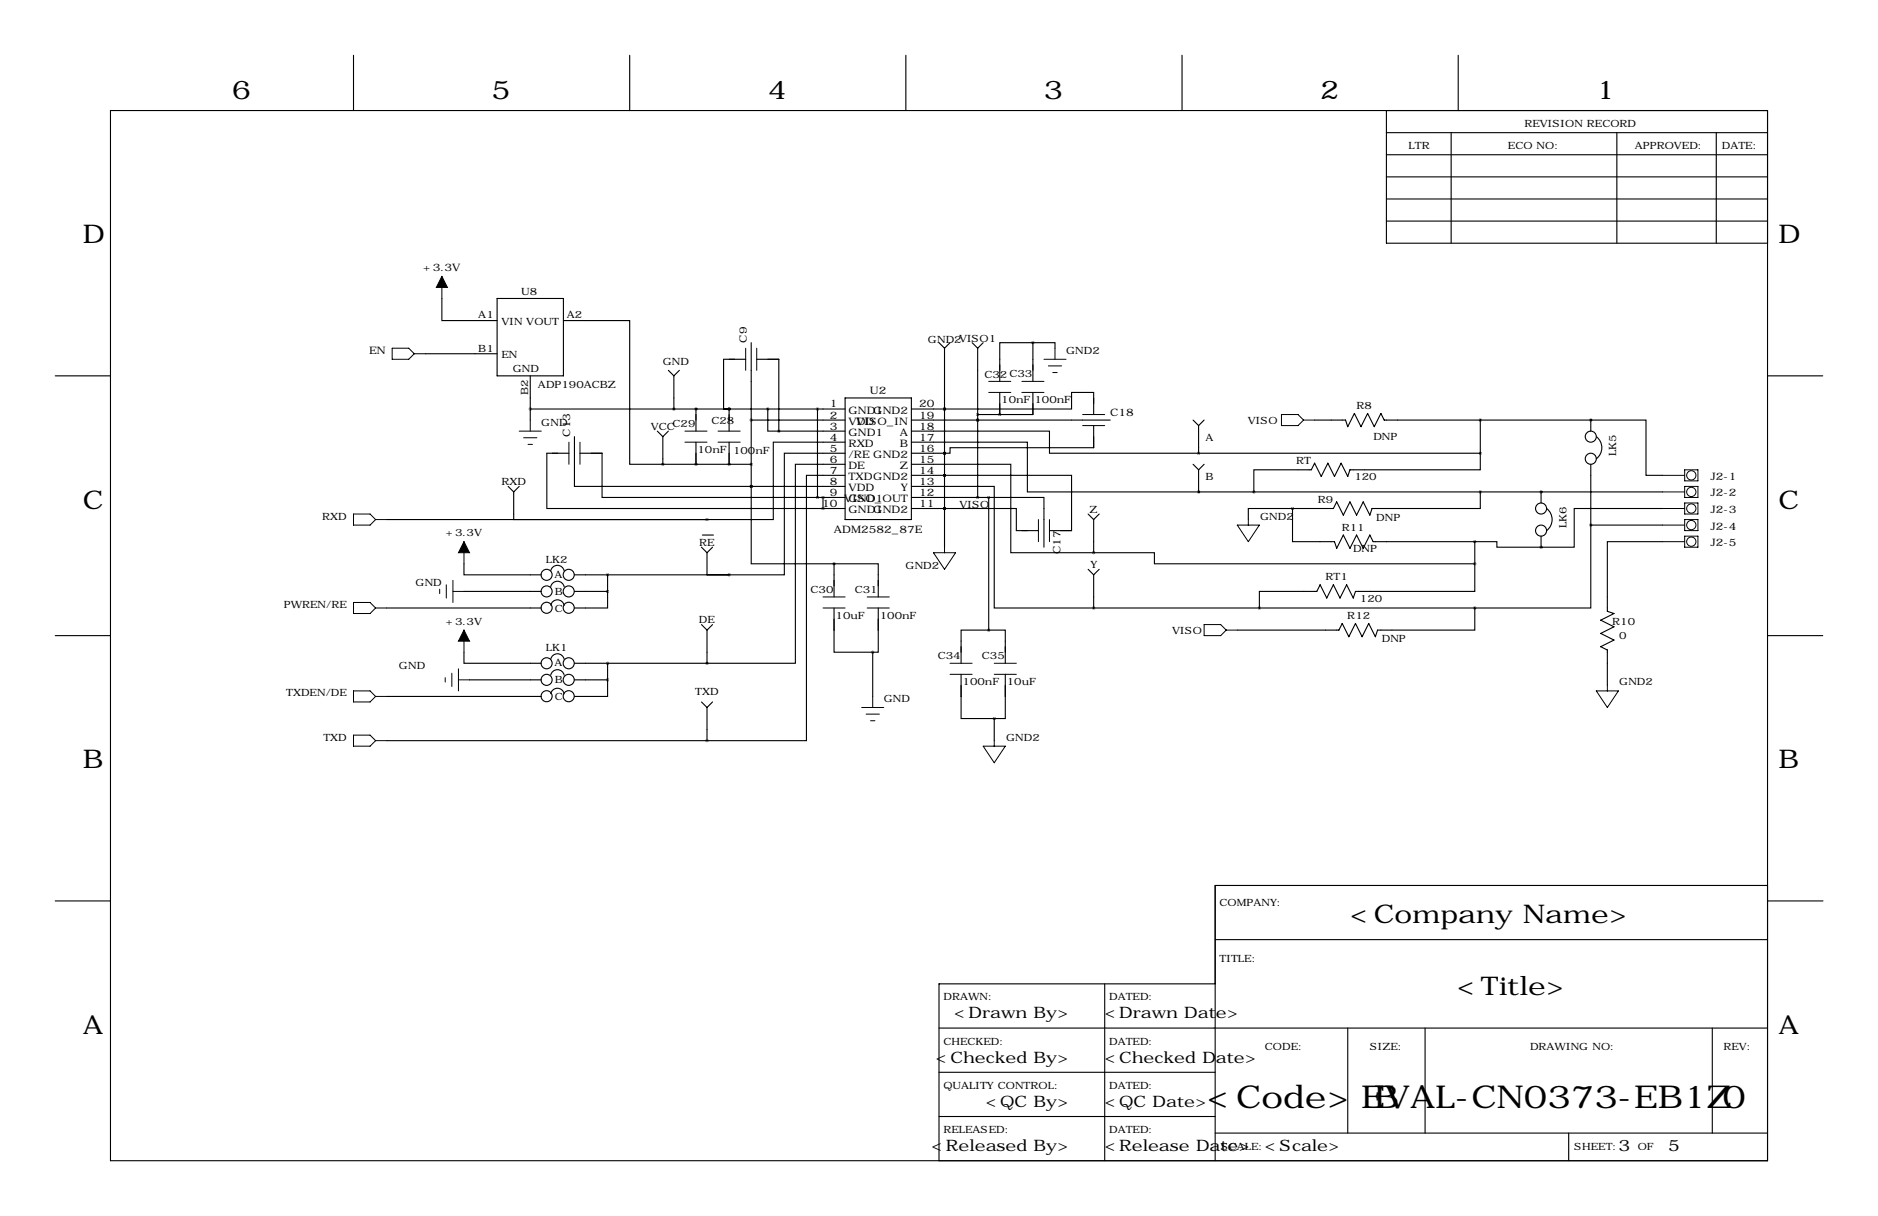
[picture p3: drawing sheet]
<svg xmlns="http://www.w3.org/2000/svg" width="432mm" height="279mm" viewBox="0 0 432 279" stroke-linecap="round" stroke-linejoin="round" font-family="sans-serif">
<g fill="none" stroke="#000" stroke-width=".25">
<path d="M81.3 12.7v12.7M144.8 12.7v12.7M208.3 12.7v12.7M271.8 12.7v12.7M335.3 12.7v12.7M25.4 25.4h381v241.3h-381zM318.8 30.5h87.6M318.8 35.6h87.6M318.8 25.4v30.5h87.6M333.7 30.5v25.4M371.8 30.5v25.4M394.6 30.5v25.4"/>
<path d="M318.8 45.7h87.6M318.8 50.8h87.6M318.8 40.6h87.6M101.6 68.6v5.1h12.7M114.3 68.6h15.2v17.8h-15.2zM129.5 73.7h15.3v33h7.6M172.7 78.7v33.1M215.9 78.7l1.3 1.3M218.4 78.7l-1.2 1.3M223.5 78.7l1.3 1.3M226.1 78.7l-1.3 1.3M237.5 78.7h5.1v1.3"/>
<path d="M237.5 78.7h-7.6v8.9M237.5 78.7v8.9M12.7 86.4h12.7M97.8 81.3h16.5M121.9 94h72.4M121.9 86.4v10.1M151.1 99.1l1.3 1.2M153.7 85.1l1.2 1.3M153.7 99.1l-1.3 1.2M154.9 86.4v7.6M156.2 85.1l-1.3 1.3M160 94h.1"/>
<path d="M160 94v5.1M167.6 94h.1M167.6 94v5.1M171.4 82.5h-5v11.5h1.2M172.7 96.5h21.6M174 82.5h5.1v16.6M176.5 94v5.1h2.6M179.1 99.1h15.2M188 94v20.3M194.3 91.4h15.2v28h-15.2zM209.5 99.1h31.8v5h34.3M209.5 96.5h45.8"/>
<path d="M209.5 94h7.7M217.2 94h.1M217.2 94h29.2v-3.8h5.1v5M217.2 80v45.7M224.8 96.5h.1M224.8 80v34.3M229.9 95.2h.1M229.9 90.2v5M237.5 90.2v5h-12.7M251.5 97.8v5.1h-33.1v1.2h-1.2M274.3 96.5l1.3 1.3M275.6 97.8v6.3"/>
<path d="M276.9 96.5l-1.3 1.3M302.3 96.5h7.1l.5 1.5 1.5-3 1.5 3 1.6-3 1.5 3 1.5-3 .8 1.5h47.5M340.4 96.5v7.6M365.8 96.5h.1M365.8 96.5h12.7v12.7h3.8M365.8 96.5v2.6M406.4 86.4h12.7M88.9 119.4h73.7M116.8 111.8l1.3 1.2M118.1 113v6.4h44.5M119.4 111.8l-1.3 1.2M130.8 104.1h-5.1v12.7h63.5"/>
<path d="M132.1 100.3v11.5h40.6M133.3 104.1h5.1v10.2h49.6M152.4 106.7h20.3M152.4 100.3v6.4M160 106.7h.1M160 101.6v5.1M167.6 106.7h.1M167.6 101.6v5.1M172.7 111.8h.1M172.7 111.8v17.7h19.1M172.7 111.8h21.6M188 114.3h1.2"/>
<path d="M189.2 114.3h.1M189.2 116.8h.1M189.2 116.8h5.1M189.2 114.3h5.1M189.2 114.3v2.5M194.3 109.2h-8.9v61h-22.8M194.3 106.7h-11.4v45.7h-20.3M194.3 101.6h-16.5v17.8h-15.2M194.3 104.1h-14v28h-48.2M209.5 101.6h26.7v11.4h39.4M209.5 106.7h22.9v20.3h19.1M209.5 111.8h19.1v27.9h22.9"/>
<path d="M209.5 116.8h7.7M209.5 104.1h7.7M209.5 109.2h7.7M209.5 114.3h17.8M217.2 116.8h.1M217.2 104.1h.1M217.2 109.2h.1M217.2 109.2h29.2v12.7h-5.1M217.2 116.8h16.5v5.1h5.1M227.3 114.3h12.7v11.4M227.3 114.3v30.5M250.2 118.1l1.3 1.3"/>
<path d="M251.5 119.4v7.6M252.7 118.1l-1.2 1.3M274.3 106.7l1.3 1.2M275.6 113h.1M275.6 107.9v5.1M275.6 104.1h64.8M275.6 113h106.7M276.9 106.7l-1.3 1.2M297.2 116.8h-10.2v2.6M297.2 116.8v7.7h9.6l.5 1.5 1.6-3.1 1.5 3.1 1.5-3.1 1.5 3.1 1.6-3.1 .7 1.6h23.4M340.4 104.1v3.8h-30l-.5 1.6-1.5-3.1-1.6 3.1-1.5-3.1-1.5 3.1-1.5-3.1-.8 1.5h-13.2v5.1M340.4 113v3.8h-24.9l-.5 1.6-1.6-3.1-1.5 3.1-1.5-3.1-1.5 3.1-1.6-3.1-.7 1.5h-9.4"/>
<path d="M354.3 113h.1M354.3 113v2.6M355.6 116.9a3.2 3.2 0 0 1 0 5M365.8 106.7v14M367.1 100.3a3.2 3.2 0 0 1-.1 5.1M382.3 116.8h-20.4v8.9h-7.6M88.9 139.7h35.6M106.7 129.5v2.6h17.8M106.7 135.9h17.8M126.6 131.1a1.57 1.57 0 0 1 1.6-1.2 1.57 1.57 0 0 1 1.5 1.3M126.6 134.8a1.57 1.57 0 0 1 1.6-1.2 1.57 1.57 0 0 1 1.5 1.2M126.6 139.1a1.57 1.57 0 0 1 1.6-1.3 1.57 1.57 0 0 1 1.5 1.3"/>
<path d="M132.1 135.9h7.6M139.7 135.9v3.8h-7.6M139.7 132.1v3.8M161.3 125.7l1.3 1.3M161.5 122.9h2.5M162.6 127v5.1M163.8 125.7l-1.2 1.3M191.8 129.5h10.1v7.7M191.8 139.7v10.2h8.9M191.8 129.5v7.7M201.9 139.7v10.2h-1.2M250.2 130.8l1.3 1.3"/>
<path d="M251.5 127h13.9v2.5h73.7M251.5 132.1v7.6M251.5 139.7h87.6M252.7 130.8l-1.2 1.3M339.1 129.5v6.4h-27.4l-.6 1.5-1.5-3-1.5 3-1.5-3-1.5 3-1.6-3-.7 1.5h-13.2v3.8M339.1 124.5h5.1v1.2h10.1M339.1 139.7v5.1h-22.4l-.5 1.5-1.5-3-1.5 3-1.5-3-1.6 3-1.5-3-.8 1.5h-23.3M339.1 124.5v5M354.3 125.7h.1M354.3 123.2v2.5M365.8 120.7v19h-26.7M365.8 120.7h16.5"/>
<path d="M382.3 124.5h-12.7v16l1.5 .5-3.1 1.5 3.1 1.5-3.1 1.5 3.1 1.6-3.1 1.5 1.6 .8v8.1M12.7 146h12.7M106.7 149.9v2.5h17.8M107.9 156.2h16.6M126.6 151.5a1.57 1.57 0 0 1 1.6-1.3 1.57 1.57 0 0 1 1.5 1.3M126.6 155.1a1.57 1.57 0 0 1 1.6-1.2 1.57 1.57 0 0 1 1.5 1.2M126.6 159.4a1.57 1.57 0 0 1 1.6-1.3 1.57 1.57 0 0 1 1.5 1.3M132.1 152.4h30.5M132.1 156.2h7.6M139.7 156.2v3.8h-7.6M139.7 152.4v3.8M161.3 143.5l1.3 1.3"/>
<path d="M162.6 144.8v7.6M163.8 143.5l-1.2 1.3M200.7 149.9v10.1M221 154.9v10.2h7.6M227.3 144.8h-6.3v7.6M227.3 144.8h3.8v7.6M231.1 154.9v10.2h-2.5M406.4 146h12.7M88.9 160h35.6M88.9 170.2h73.7M161.3 161.3l1.3 1.3M162.6 162.6v7.6"/>
<path d="M163.8 161.3l-1.2 1.3M228.6 165.1v5.1M12.7 207h12.7M279.4 215.9h127M406.4 203.5h-127v63.2M406.5 207h12.7M215.9 236.2h190.5M254 226.1v40.6M279.4 226.1h-63.5v40.6M309.9 236.2v24.1M327.7 236.2v24.1M393.7 236.2v24.1"/>
<path d="M215.9 246.4h63.5M215.9 256.5h63.5M279.4 260.3h127M360.7 260.3v6.4"/>
<circle cx="354.3" cy="116.8" r="1.27"/>
<circle cx="365.8" cy="100.3" r="1.27"/>
<circle cx="365.8" cy="105.4" r="1.27"/>
<circle cx="125.7" cy="132.1" r="1.27"/>
<circle cx="125.7" cy="135.9" r="1.27"/>
<circle cx="125.7" cy="139.6" r="1.27"/>
<circle cx="130.8" cy="132.1" r="1.27"/>
<circle cx="130.8" cy="135.9" r="1.27"/>
<circle cx="130.8" cy="139.6" r="1.27"/>
<circle cx="354.3" cy="121.9" r="1.27"/>
<circle cx="125.7" cy="160" r="1.27"/>
<circle cx="125.7" cy="152.4" r="1.27"/>
<circle cx="125.7" cy="156.2" r="1.27"/>
<circle cx="130.8" cy="152.4" r="1.27"/>
<circle cx="130.8" cy="160" r="1.27"/>
<circle cx="130.8" cy="156.2" r="1.27"/>
</g>
<g fill="none" stroke="#000" stroke-width=".23">
<path d="M101.6 63.5v5.1M90.2 80h3.8l1.2 1.3-1.2 1.2h-3.8zM95.2 81.3h2.6M119.4 99.1h5.1M121.9 96.5v2.6M157.5 99.1h5.1M165.1 99.1h5.1M171.4 80v5.1M174 80v5.1M227.3 87.6h5.1M227.3 90.2h5.1M234.9 87.6h5.1"/>
<path d="M234.9 90.2h5.1M240 82.5h5.1M241 84.1h3.1M242.1 85.6h1M242.6 80v2.5M248.9 95.2h5.1M248.9 97.8h5.1M294.6 95.2h3.8l1.3 1.3-1.3 1.3h-3.8zM299.7 96.5h2.6M81.3 118.1h3.8l1.3 1.3-1.3 1.3h-3.8zM86.4 119.4h2.5M120.4 100.6h3"/>
<path d="M121.4 102.1h1M130.8 101.6v5.1M133.3 101.6v5.1M157.5 101.6h5.1M165.1 101.6h5.1M238.8 119.4v5.1M241.3 119.4v5.1M287 119.4v1.3M382.3 109.2h5M382.3 113h5M382.3 116.8h5M387.3 107.9h3.1v2.6h-3.1z"/>
<path d="M387.3 111.8h3.1v2.5h-3.1zM387.3 115.6h3.1v2.5h-3.1zM387.3 119.4h3.1v2.5h-3.1zM81.3 138.4h3.8l1.3 1.3-1.3 1.3h-3.8zM86.4 139.7h2.5M101.1 135.4v1M102.6 134.4v3M104.1 135.9h2.6M104.1 133.3v5.1M106.7 124.5v5M189.2 137.2h5.1M189.2 139.7h5.1"/>
<path d="M199.4 137.2h5.1M199.4 139.7h5.1M214.6 127h5.1l-2.5 3.8zM217.2 125.7v1.3M284.5 120.7h5.1l-2.6 3.8zM382.3 120.7h5M382.3 124.5h5M387.3 123.2h3.1v2.5h-3.1zM81.3 158.8h3.8l1.3 1.2-1.3 1.3h-3.8zM102.4 155.7v1M103.9 154.7v3M105.4 156.2h2.5"/>
<path d="M105.4 153.7v5.1M106.7 144.8v5.1M218.4 152.4h5.1M218.4 154.9h5.1M228.6 152.4h5.1M228.6 154.9h5.1M276.9 143.5h3.8l1.2 1.3-1.2 1.2h-3.8zM281.9 144.8h2.6M367 158.8h5.1l-2.5 3.8zM369.6 157.5v1.3M81.3 168.9h3.8l1.3 1.3-1.3 1.2h-3.8zM86.4 160h2.5"/>
<path d="M86.4 170.2h2.5M198.1 162.6h5.1M199.1 164.1h3.1M200.2 165.6h1M200.7 160v2.6M226.1 171.4h5l-2.5 3.9zM228.6 170.2v1.2"/>
<circle cx="388.9" cy="109.2" r="1.07"/>
<circle cx="388.9" cy="113" r="1.07"/>
<circle cx="388.9" cy="116.8" r="1.07"/>
<circle cx="388.9" cy="124.5" r="1.07"/>
<circle cx="388.9" cy="120.6" r="1.07"/>
</g>
<path d="M101.6 63.5l1.3 2.5h-2.6zM106.7 124.5l1.2 2.5h-2.5zM106.7 144.8l1.2 2.5h-2.5z" fill="#000" stroke="#000" stroke-width=".23"/>
<path d="M154.9 94a.05 .05 0 0 0 .1 0 .05 .05 0 0 0-.1 0zM289.5 139.7a.05 .05 0 0 0 .1 0 .05 .05 0 0 0-.1 0zM365.7 96.5a.05 .05 0 0 0 .1 0 .05 .05 0 0 0-.1 0zM365.7 120.7a.05 .05 0 0 0 .1 0 .05 .05 0 0 0-.1 0zM354.3 125.7a.05 .05 0 0 0 .1 0 .05 .05 0 0 0-.1 0zM167.6 94a.05 .05 0 0 0 .1 0 .05 .05 0 0 0-.1 0zM167.6 106.7a.05 .05 0 0 0 .1 0 .05 .05 0 0 0-.1 0zM176.5 94a.05 .05 0 0 0 .1 0 .05 .05 0 0 0-.1 0zM217.1 104.1a.05 .05 0 0 0 .1 0 .05 .05 0 0 0-.1 0zM217.1 109.2a.05 .05 0 0 0 .1 0 .05 .05 0 0 0-.1 0zM217.1 116.8a.05 .05 0 0 0 .1 0 .05 .05 0 0 0-.1 0zM189.2 114.3a.05 .05 0 0 0 .1 0 .05 .05 0 0 0-.1 0zM187.9 94a.05 .05 0 0 0 .1 0 .05 .05 0 0 0-.1 0zM340.3 96.5a.05 .05 0 0 0 .1 0 .05 .05 0 0 0-.1 0zM191.7 129.5a.05 .05 0 0 0 .1 0 .05 .05 0 0 0-.1 0zM217.1 94a.05 .05 0 0 0 .1 0 .05 .05 0 0 0-.1 0zM229.8 95.3a.05 .05 0 0 0 .1 0 .05 .05 0 0 0-.1 0zM227.3 144.8a.05 .05 0 0 0 .1 0 .05 .05 0 0 0-.1 0zM200.6 149.9a.05 .05 0 0 0 .1 0 .05 .05 0 0 0-.1 0zM167.6 132.1a.05 .05 0 0 0 .1 0 .05 .05 0 0 0-.1 0zM162.5 119.4a.05 .05 0 0 0 .1 0 .05 .05 0 0 0-.1 0zM162.5 170.2a.05 .05 0 0 0 .1 0 .05 .05 0 0 0-.1 0zM251.4 127a.05 .05 0 0 0 .1 0 .05 .05 0 0 0-.1 0zM251.4 139.7a.05 .05 0 0 0 .1 0 .05 .05 0 0 0-.1 0zM162.5 152.4a.05 .05 0 0 0 .1 0 .05 .05 0 0 0-.1 0zM340.3 104.1a.05 .05 0 0 0 .1 0 .05 .05 0 0 0-.1 0zM340.3 113a.05 .05 0 0 0 .1 0 .05 .05 0 0 0-.1 0zM354.3 113a.05 .05 0 0 0 .1 0 .05 .05 0 0 0-.1 0zM217.1 104.1a.05 .05 0 0 0 .1 0 .05 .05 0 0 0-.1 0zM217.1 94a.05 .05 0 0 0 .1 0 .05 .05 0 0 0-.1 0zM167.6 94a.05 .05 0 0 0 .1 0 .05 .05 0 0 0-.1 0zM179 99.1a.05 .05 0 0 0 .1 0 .05 .05 0 0 0-.1 0zM189.2 116.8a.05 .05 0 0 0 .1 0 .05 .05 0 0 0-.1 0zM187.9 114.3a.05 .05 0 0 0 .1 0 .05 .05 0 0 0-.1 0zM227.3 114.3a.05 .05 0 0 0 .1 0 .05 .05 0 0 0-.1 0zM217.1 109.2a.05 .05 0 0 0 .1 0 .05 .05 0 0 0-.1 0zM217.1 116.8a.05 .05 0 0 0 .1 0 .05 .05 0 0 0-.1 0z" fill="#000" stroke="#000" stroke-width=".63"/>
<g font-size="7.3">
<text x="277.6" y="254.6">&lt;Code&gt;</text>
<text x="313" y="254.6">EVAL-CN0373-EB1Z0</text>
<text x="315.9" y="254.6">B</text>
</g>
<g font-size="5.9">
<text x="53.3" y="22.9">6</text>
<text x="113" y="22.9">5</text>
<text x="176.5" y="22.9">4</text>
<text x="240" y="22.9">3</text>
<text x="303.5" y="22.9">2</text>
<text x="367" y="22.9">1</text>
<text x="19" y="55.9">D</text>
<text x="408.9" y="55.9">D</text>
<text x="19" y="116.8">C</text>
<text x="408.9" y="116.8">C</text>
<text x="19" y="176.5">B</text>
<text x="408.9" y="176.5">B</text>
<text x="310.5" y="212.1">&lt;Company Name&gt;</text>
<text x="335.1" y="228.7">&lt;Title&gt;</text>
<text x="19" y="237.5">A</text>
<text x="408.9" y="237.5">A</text>
</g>
<g font-size="3.6">
<text x="219.4" y="234">&lt;Drawn By&gt;</text>
<text x="254" y="234">&lt;Drawn Date&gt;</text>
<text x="215.2" y="244.2">&lt;Checked By&gt;</text>
<text x="254" y="244.2">&lt;Checked Date&gt;</text>
<text x="226.6" y="254.3">&lt;QC By&gt;</text>
<text x="254" y="254.3">&lt;QC Date&gt;</text>
<text x="214.2" y="264.5">&lt;Released By&gt;</text>
<text x="254" y="264.5">&lt;Release Date&gt;</text>
<text x="290.8" y="264.5">&lt;Scale&gt;</text>
<text x="372.1" y="264.5">3</text>
<text x="383.5" y="264.5">5</text>
</g>
<g font-size="2.4">
<text x="97.3" y="62.2">+3.3V</text>
<text x="84.8" y="81.3">EN</text>
<text x="171.7" y="78.7" transform="rotate(-90 171.7 78.7)">C9</text>
<text x="190.8" y="93.6">1</text>
<text x="195.1" y="95">GND1</text>
<text x="200" y="90.4">U2</text>
<text x="200.8" y="95">GND2</text>
<text x="211.3" y="93.6">20</text>
<text x="255.3" y="95.5">C18</text>
<text x="131.1" y="100.3" transform="rotate(-90 131.1 100.3)">C13</text>
<text x="190.8" y="96.2">2</text>
<text x="190.8" y="98.7">3</text>
<text x="190.8" y="101.2">4</text>
<text x="195.1" y="97.6">VDD</text>
<text x="195.1" y="100.1">GND1</text>
<text x="196.8" y="97.6">VISO_IN</text>
<text x="206.9" y="100.1">A</text>
<text x="211.3" y="96.2">19</text>
<text x="211.3" y="98.7">18</text>
<text x="211.3" y="101.2">17</text>
<text x="190.8" y="103.8">5</text>
<text x="190.8" y="106.3">6</text>
<text x="195.1" y="102.6">RXD</text>
<text x="195.1" y="105.2">/RE GND2</text>
<text x="195.1" y="107.7">DE</text>
<text x="206.9" y="102.6">B</text>
<text x="206.9" y="107.7">Z</text>
<text x="211.3" y="103.8">16</text>
<text x="211.3" y="106.3">15</text>
<text x="190.8" y="108.9">7</text>
<text x="190.8" y="111.4">8</text>
<text x="190.8" y="113.9">9</text>
<text x="195.1" y="110.3">TXDGND2</text>
<text x="195.1" y="112.8">VDD</text>
<text x="207.2" y="112.8">Y</text>
<text x="211.3" y="108.9">14</text>
<text x="211.3" y="111.4">13</text>
<text x="211.3" y="113.9">12</text>
<text x="393.3" y="110.2">J2-1</text>
<text x="189" y="116.5">10</text>
<text x="194.1" y="115.3">VISO_OUT</text>
<text x="195.1" y="115.3">GND1</text>
<text x="195.1" y="117.9">GND1</text>
<text x="200.8" y="117.9">GND2</text>
<text x="211.3" y="116.5">11</text>
<text x="393.3" y="114">J2-2</text>
<text x="393.3" y="117.9">J2-3</text>
<text x="191.7" y="122.5">ADM2582_87E</text>
<text x="393.3" y="121.7">J2-4</text>
<text x="393.3" y="125.5">J2-5</text>
<text x="243.8" y="127.4" transform="rotate(-90 243.8 127.4)">C17</text>
</g>
<g font-size="2.3">
<text x="350.5" y="29.2">REVISION RECORD</text>
<text x="323.8" y="34.3">LTR</text>
<text x="346.7" y="34.3">ECO NO:</text>
<text x="375.9" y="34.3">APPROVED:</text>
<text x="395.9" y="34.3">DATE:</text>
<text x="119.8" y="67.8">U8</text>
<text x="110" y="73.2">A1</text>
<text x="115.3" y="74.7">VIN VOUT</text>
<text x="130.3" y="73.2">A2</text>
<text x="110" y="80.8">B1</text>
<text x="115.3" y="82.3">EN</text>
<text x="152.4" y="83.8">GND</text>
<text x="213.4" y="78.7">GND2VISO1</text>
<text x="245.1" y="81.3">GND2</text>
<text x="117.9" y="85.6">GND</text>
<text x="123.7" y="89.1">ADP190ACBZ</text>
<text x="226.4" y="86.8">C32 C33</text>
<text x="121.4" y="90.7" transform="rotate(-90 121.4 90.7)">B2</text>
<text x="230.2" y="92.7">10nF</text>
<text x="237.8" y="92.7">100nF</text>
<text x="311.9" y="94">R8</text>
<text x="124.5" y="97.8">GND</text>
<text x="149.6" y="98.8">VCC</text>
<text x="154.6" y="98.1">C29</text>
<text x="163.6" y="97.3">C28</text>
<text x="277.2" y="101.3">A</text>
<text x="286.9" y="97.4">VISO</text>
<text x="315.8" y="101.1">DNP</text>
<text x="160.4" y="104.1">10nF</text>
<text x="168.6" y="104.2">100nF</text>
<text x="298" y="106.7">RT</text>
<text x="371.6" y="104.8" transform="rotate(-90 371.6 104.8)">LK5</text>
<text x="115.3" y="111.5">RXD</text>
<text x="277.2" y="110.2">B</text>
<text x="311.4" y="110.4">120</text>
<text x="74.1" y="119.4">RXD</text>
<text x="220.6" y="116.6">VISO</text>
<text x="250.5" y="117.9">Z</text>
<text x="289.7" y="119.4">GND2</text>
<text x="303" y="115.6">R9</text>
<text x="316.4" y="119.7">DNP</text>
<text x="102.5" y="123.2">+3.3V</text>
<text x="160.8" y="125.5">RE</text>
<text x="308.5" y="121.9">R11</text>
<text x="360.2" y="121.3" transform="rotate(-90 360.2 121.3)">LK6</text>
<text x="125.5" y="129.3">LK2</text>
<text x="208.2" y="130.8">GND2</text>
<text x="250.7" y="130.5">Y</text>
<text x="311.1" y="126.8">DNP</text>
<text x="95.5" y="134.6">GND</text>
<text x="127.5" y="132.8">A</text>
<text x="127.6" y="136.7">B</text>
<text x="186.4" y="136.2">C30</text>
<text x="196.5" y="136.2">C31</text>
<text x="304.8" y="133.3">RT1</text>
<text x="65.3" y="139.7">PWREN/RE</text>
<text x="102.5" y="143.5">+3.3V</text>
<text x="127.6" y="140.5">C</text>
<text x="160.7" y="143.2">DE</text>
<text x="192.1" y="142.2">10uF</text>
<text x="202.3" y="142.2">100nF</text>
<text x="309.8" y="142.2">R12</text>
<text x="312.7" y="138.3">120</text>
<text x="370.7" y="143.5">R10</text>
<text x="125.5" y="149.6">LK1</text>
<text x="269.5" y="145.8">VISO</text>
<text x="317.7" y="147.6">DNP</text>
<text x="372.3" y="146.9">0</text>
<text x="91.7" y="153.7">GND</text>
<text x="127.5" y="153.1">A</text>
<text x="215.6" y="151.5">C34</text>
<text x="225.8" y="151.5">C35</text>
<text x="65.8" y="160">TXDEN/DE</text>
<text x="127.6" y="160.8">C</text>
<text x="127.6" y="157">B</text>
<text x="159.9" y="159.8">TXD</text>
<text x="203.2" y="161.3">GND</text>
<text x="221.3" y="157.5">100nF</text>
<text x="231.5" y="157.5">10uF</text>
<text x="372.3" y="157.5">GND2</text>
<text x="74.4" y="170.2">TXD</text>
<text x="231.3" y="170.2">GND2</text>
<text x="280.4" y="208.3">COMPANY:</text>
<text x="280.4" y="221">TITLE:</text>
<text x="216.9" y="229.9">DRAWN:</text>
<text x="255" y="229.9">DATED:</text>
<text x="216.9" y="240">CHECKED:</text>
<text x="255" y="240">DATED:</text>
<text x="290.8" y="241.3">CODE:</text>
<text x="315" y="241.3">SIZE:</text>
<text x="351.8" y="241.3">DRAWING NO:</text>
<text x="396.2" y="241.3">REV:</text>
<text x="216.9" y="250.2">QUALITY CONTROL:</text>
<text x="255" y="250.2">DATED:</text>
<text x="216.9" y="260.3">RELEASED:</text>
<text x="255" y="260.3">DATED:</text>
<text x="280.7" y="264.2">SCALE:</text>
<text x="361.9" y="264.2">SHEET:</text>
<text x="376.6" y="264.2">OF</text>
</g>
</svg>
